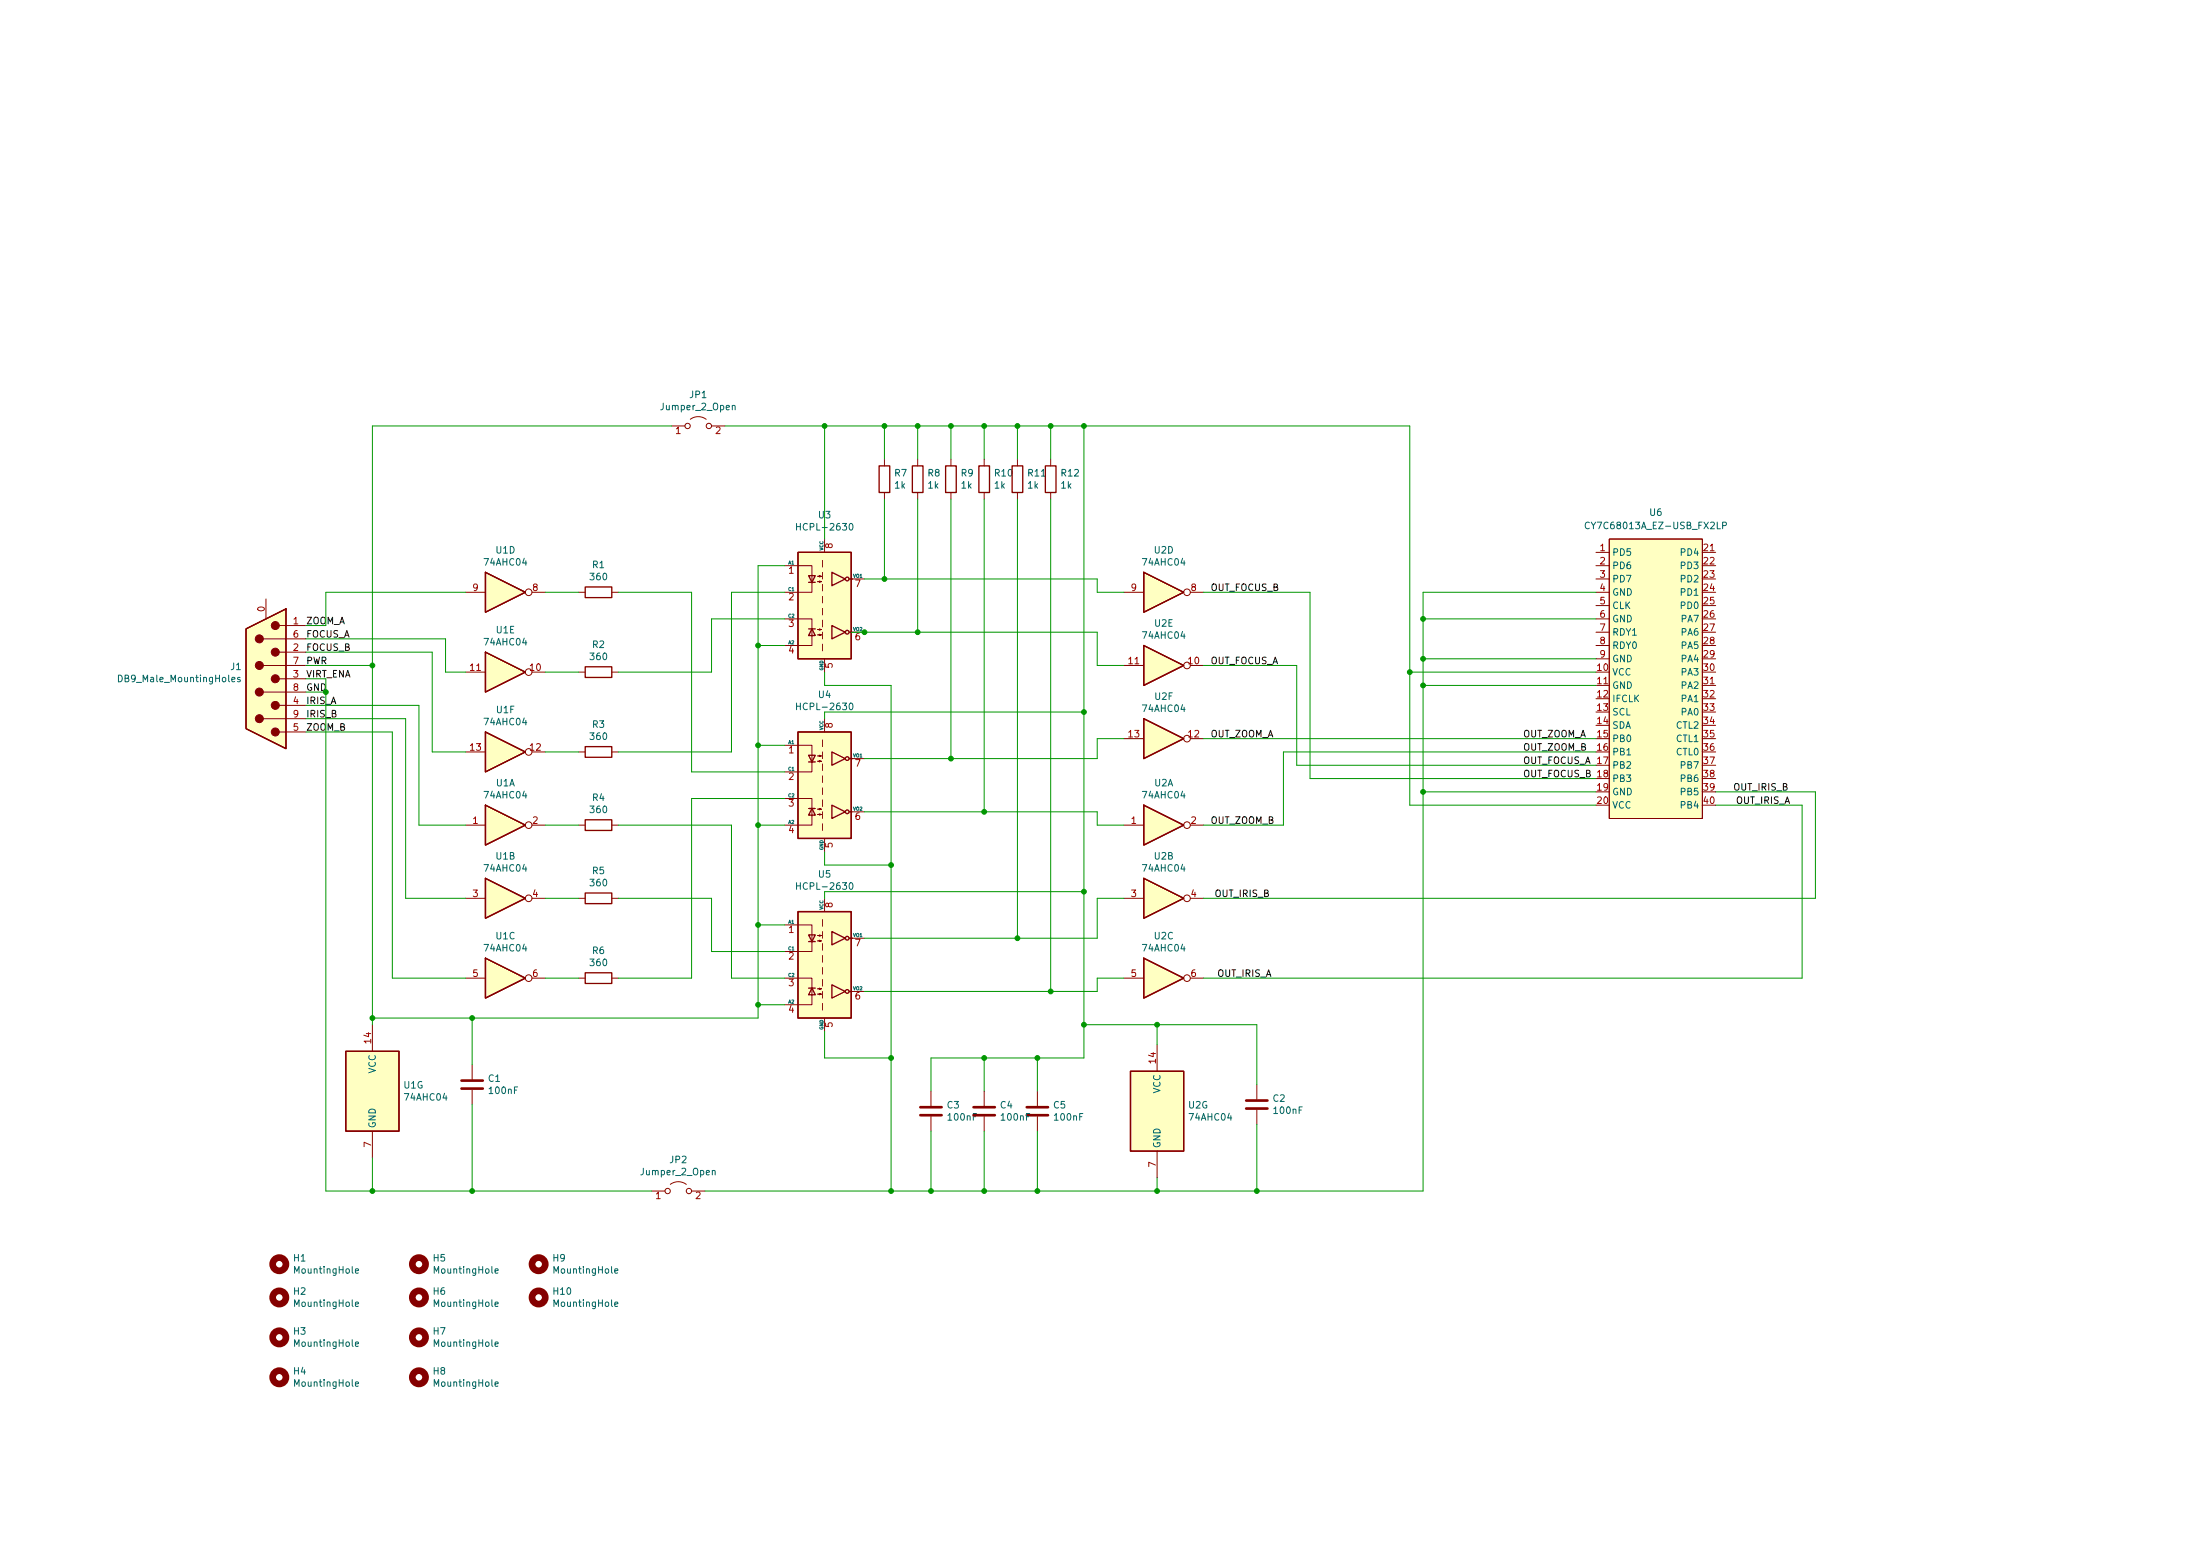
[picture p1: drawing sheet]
<svg xmlns="http://www.w3.org/2000/svg" width="420mm" height="297mm" viewBox="0 0 420 297" stroke-linecap="round" stroke-linejoin="round" font-family="sans-serif">
<g fill="none" stroke="#840000" stroke-width=".25">
<path d="M167.9 88.9h2v5.1h-2zM174.2 88.9h2.1v5.1h-2.1zM180.6 88.9h2v5.1h-2zM186.9 88.9h2.1v5.1h-2.1zM193.3 88.9h2v5.1h-2zM199.6 88.9h2.1v5.1h-2.1zM92.7 109.3l7.6 3.8-7.6 3.8zM111.8 112.1h5v2h-5zM152.4 105.4h10.2v20.4h-10.2zM154.4 109.9h1.3l-.6 1.3zM154.4 111.2h1.3M158.9 119.4l2.5 1.3-2.5 1.3z"/>
<path d="M158.9 109.3l2.5 1.2-2.5 1.3zM162.2 110.5h.6M218.4 109.3l7.7 3.8-7.7 3.8zM47 120.1l7.6-3.9v26.7l-7.6-3.8zM92.7 139.7l7.6 3.8-7.6 3.9zM92.7 124.5l7.6 3.8-7.6 3.8zM111.8 127.3h5v2h-5zM152.4 139.7h10.2v20.4h-10.2zM154.4 120.1h1.3M155.1 120.1l.6 1.2h-1.3zM162.2 120.7h.5M218.4 137.2l7.7 3.8-7.7 3.8z"/>
<path d="M218.4 123.2l7.7 3.8-7.7 3.8zM92.7 153.7l7.6 3.8-7.6 3.8zM111.8 142.5h5v2.1h-5zM111.8 156.5h5v2h-5zM154.4 144.2h1.3l-.6 1.3zM154.4 154.3h1.3M154.4 145.5h1.3M155.1 154.3l.6 1.3h-1.3zM158.9 153.7l2.5 1.3-2.5 1.2zM158.9 143.5l2.5 1.3-2.5 1.3zM162.2 155h.5M162.2 144.8h.6"/>
<path d="M218.4 153.7l7.7 3.8-7.7 3.8zM92.7 167.7l7.6 3.8-7.6 3.8zM111.8 170.5h5v2h-5zM152.4 174h10.2v20.3h-10.2zM154.4 178.5h1.3l-.6 1.2zM154.4 179.7h1.3M158.9 177.8l2.5 1.3-2.5 1.3zM162.2 179.1h.6M218.4 167.7l7.7 3.8-7.7 3.8zM92.7 182.9l7.6 3.8-7.6 3.8zM111.8 185.7h5v2h-5zM154.4 188.6h1.3"/>
<path d="M155.1 188.6l.6 1.3h-1.3zM158.9 188l2.5 1.3-2.5 1.2zM162.2 189.3h.5M218.4 182.9l7.7 3.8-7.7 3.8zM66 200.7h10.2v15.2h-10.2zM215.9 204.5h10.2v15.2h-10.2z"/>
<circle cx="161.8" cy="110.5" r=".36"/>
<circle cx="161.8" cy="120.7" r=".36"/>
<circle cx="161.8" cy="155" r=".36"/>
<circle cx="161.8" cy="144.8" r=".36"/>
<circle cx="161.8" cy="179.1" r=".36"/>
<circle cx="161.8" cy="189.3" r=".36"/>
</g>
<g fill="none" stroke="#840000" stroke-width=".19">
<path d="M128.3 81.3h2.5M131.8 80a2.54 2.54 0 0 1 3.1 0M135.9 81.3h2.5M168.9 87.7v1.2M168.9 94v1.3M175.3 87.7v1.2M175.3 94v1.3M181.6 87.7v1.2M181.6 94v1.3M188 87.7v1.2M188 94v1.3M194.3 87.7v1.2"/>
<path d="M194.3 94v1.3M200.7 87.7v1.2M200.7 94v1.3M50.8 114.3v3.8M53.3 119.4h5.1M88.9 113.1h3.8M101.6 113.1h2.5M110.5 113.1h1.3M116.8 113.1h1.3M149.9 113.1h2.5M149.9 108h2.5M149.9 118.1h2.5"/>
<path d="M152.5 108h2.6v3.3M152.5 118.1h2.6v3.3M155.1 111.2v1.9h-2.6M156.1 111h.7l-.3 .2v-.3l.3 .1M156.1 110h.7l-.3 .1v-.2l.3 .1M157.1 107v1.2M157.1 109.3v1.2M157.1 111.5v1.3M157.1 113.8v1.3M157.1 116.1v1.3M157.1 118.4v1.3M157.5 102.9v2.5"/>
<path d="M162.6 110.5h2.5M214.6 113.1h3.8M227.3 113.1h2.6M304.8 113.1h2.5M304.8 108h2.5M304.8 118.1h2.5M304.8 110.5h2.5M304.8 105.4h2.5M304.8 115.6h2.5M307.3 102.9h17.8v53.3h-17.8zM325.1 105.4h2.6M50.3 122h8.1"/>
<path d="M50.3 127h8.1M50.3 132.1h8.1M50.3 137.2h8.1M53.3 124.5h5.1M53.3 129.6h5.1M53.3 134.7h5.1M53.3 139.7h5.1M88.9 128.3h3.8M101.6 128.3h2.5M110.5 128.3h1.3M116.8 128.3h1.3M149.9 123.2h2.5"/>
<path d="M155.1 121.3v1.9h-2.6M156.1 121.2h.7l-.3 .1v-.2l.3 .1M156.1 120.2h.7l-.3 .1v-.2l.3 .1M157.1 120.7v1.3M157.1 123v1.2M157.5 125.8v2.5M157.5 137.2v2.5M162.6 120.7h2.5M214.6 127h3.8M227.3 127h2.6M304.8 123.2h2.5M304.8 120.7h2.5"/>
<path d="M304.8 130.8h2.5M304.8 125.8h2.5M325.1 130.8h2.6M88.9 157.5h3.8M88.9 143.5h3.8M101.6 157.5h2.5M101.6 143.5h2.5M110.5 157.5h1.3M110.5 143.5h1.3M116.8 157.5h1.3M116.8 143.5h1.3M149.9 157.5h2.5"/>
<path d="M149.9 142.3h2.5M149.9 147.4h2.5M149.9 152.4h2.5M152.5 142.3h2.6v3.3M152.5 152.4h2.6v3.3M155.1 155.6v1.9h-2.6M155.1 145.5v1.9h-2.6M156.1 155.5h.7l-.3 .1v-.2l.3 .1M156.1 154.5h.7l-.3 .1v-.3l.3 .2M156.1 145.3h.7l-.3 .2v-.3l.3 .1M156.1 144.3h.7l-.3 .1v-.2l.3 .1M157.1 141.3v1.2"/>
<path d="M157.1 143.5v1.3M157.1 145.8v1.3M157.1 148.1v1.3M157.1 150.4v1.3M157.1 152.7v1.3M157.1 155v1.2M157.1 157.3v1.2M162.6 155h2.5M162.6 144.8h2.5M214.6 157.5h3.8M214.6 141h3.8M227.3 157.5h2.6"/>
<path d="M227.3 141h2.6M88.9 171.5h3.8M101.6 171.5h2.5M110.5 171.5h1.3M116.8 171.5h1.3M149.9 176.6h2.5M152.5 176.6h2.6v3.3M155.1 179.7v1.9h-2.6M156.1 179.6h.7l-.3 .1v-.2l.3 .1M156.1 178.6h.7l-.3 .1v-.2l.3 .1M157.1 175.6v1.2M157.1 177.8v1.3"/>
<path d="M157.5 160.1v2.5M157.5 171.5v2.5M162.6 179.1h2.5M214.6 171.5h3.8M227.3 171.5h2.6M71.1 195.6v5.1M88.9 186.7h3.8M101.6 186.7h2.5M110.5 186.7h1.3M116.8 186.7h1.3M149.9 186.7h2.5M149.9 181.6h2.5"/>
<path d="M149.9 191.8h2.5M152.5 186.7h2.6v3.3M155.1 189.9v1.9h-2.6M156.1 189.8h.7l-.3 .1v-.3l.3 .2M156.1 188.8h.7l-.3 .1v-.3l.3 .2M157.1 180.1v1.3M157.1 182.4v1.3M157.1 184.7v1.3M157.1 187v1.3M157.1 189.3v1.2M157.1 191.6v1.2M157.5 194.3v2.6"/>
<path d="M162.6 189.3h2.5M214.6 186.7h3.8M221 199.4v5.1M227.3 186.7h2.6M71.1 215.9v5.1M90.2 203.2v2.8M90.2 208.1v2.8M177.8 208.3v2.8M177.8 213.1v2.8M188 208.3v2.8M188 213.1v2.8M198.1 208.3v2.8"/>
<path d="M198.1 213.1v2.8M221 219.7v5.1M240 207v2.8M240 211.9v2.8M124.5 227.4h2.5M128 226.1a2.54 2.54 0 0 1 3.1 0M132.1 227.4h2.5"/>
<circle cx="131.3" cy="81.3" r=".51"/>
<circle cx="135.4" cy="81.3" r=".51"/>
<circle cx="101" cy="113.1" r=".63"/>
<circle cx="226.7" cy="113.1" r=".63"/>
<circle cx="101" cy="128.3" r=".63"/>
<circle cx="226.7" cy="127" r=".63"/>
<circle cx="101" cy="157.5" r=".63"/>
<circle cx="101" cy="143.5" r=".63"/>
<circle cx="226.7" cy="157.5" r=".63"/>
<circle cx="226.7" cy="141" r=".63"/>
<circle cx="101" cy="171.5" r=".63"/>
<circle cx="226.7" cy="171.5" r=".63"/>
<circle cx="101" cy="186.7" r=".63"/>
<circle cx="226.7" cy="186.7" r=".63"/>
<circle cx="127.5" cy="227.4" r=".51"/>
<circle cx="131.6" cy="227.4" r=".51"/>
</g>
<g fill="#ffffc2" stroke="#ffffc2" stroke-width=".19">
<path d="M92.7 109.3l7.6 3.8-7.6 3.8z"/>
<path d="M218.4 182.9l7.7 3.8-7.7 3.8z"/>
<path d="M218.4 153.7l7.7 3.8-7.7 3.8z"/>
<path d="M92.7 182.9l7.6 3.8-7.6 3.8z"/>
<path d="M152.4 139.7h10.2v20.4h-10.2z"/>
<path d="M92.7 139.7l7.6 3.8-7.6 3.9z"/>
<path d="M92.7 124.5l7.6 3.8-7.6 3.8z"/>
<path d="M215.9 204.5h10.2v15.2h-10.2z"/>
<path d="M47 120.1l7.6-3.9v26.7l-7.6-3.8z"/>
<path d="M152.4 105.4h10.2v20.4h-10.2z"/>
<path d="M218.4 167.7l7.7 3.8-7.7 3.8z"/>
<path d="M218.4 137.2l7.7 3.8-7.7 3.8z"/>
<path d="M307.3 102.9h17.8v53.3h-17.8z"/>
<path d="M218.4 123.2l7.7 3.8-7.7 3.8z"/>
<path d="M218.4 109.3l7.7 3.8-7.7 3.8z"/>
<path d="M66 200.7h10.2v15.2h-10.2z"/>
<path d="M152.4 174h10.2v20.3h-10.2z"/>
<path d="M92.7 153.7l7.6 3.8-7.6 3.8z"/>
<path d="M92.7 167.7l7.6 3.8-7.6 3.8z"/>
</g>
<path d="M88.1 207.8h4.1M88.1 206.3h4.1M175.8 212.9h4M175.8 211.4h4M185.9 212.9h4.1M185.9 211.4h4.1M196.1 212.9h4.1M196.1 211.4h4.1M238 211.6h4.1M238 210.1h4.1" fill="none" stroke="#840000" stroke-width=".51"/>
<g fill="none" stroke="#006464" stroke-width=".19">
<path d="M139.9 77.5l.1-.1h.3l.1 .8M152.1 99.9v1.3M303.5 99.8a.6 .6 0 0 0-.8 .4 .6 .6 0 0 0 .6 .7l.2-.1M152.1 100.5h.8M162.3 100l.2-.1a.68 .68 0 0 1 .4 .7 .68 .68 0 0 1-.4 .6l-.3-.5zM329 100.3h.6l.1-.2v-.3l-.7-.1v1.2M22.6 128.9a.64 .64 0 0 1 .8 .6 .64 .64 0 0 1-.8 .7zM44.3 129.7l.6-.1-.1-.2-.3-.1-.2 .2v.6h.5M45.8 129.4l-.3-.1-.1 .2v.2l.4 .1v.3h-.4M152.1 134.2v1.3M152.1 134.8h.8M162.3 134.3l.2-.1a.68 .68 0 0 1 .4 .7 .68 .68 0 0 1-.4 .6l-.3-.5z"/>
<path d="M152.1 168.5v1.3M152.1 169.1h.8M162.3 168.6l.2-.1a.68 .68 0 0 1 .4 .6 .68 .68 0 0 1-.4 .7l-.3-.5zM136 223.6l.2-.2 .3 .1 .1 .8M67.9 249l.6-.1-.1-.3h-.3l-.2 .1v.6h.5M67.9 256.6l.6-.1-.1-.3h-.3l-.2 .2v.6h.5M67.9 242.6l.6-.1-.1-.2-.3-.1-.2 .2v.6h.5M94.5 242.6l.6-.1v-.2l-.4-.1-.2 .2 .1 .6h.5M94.5 249l.6-.1v-.3h-.4l-.2 .1 .1 .6h.5M94.5 256.6l.6-.1v-.3h-.4l-.2 .2 .1 .6h.5M117.4 242.6l.6-.1-.1-.2-.3-.1-.2 .2 .1 .6h.4M117.4 249l.6-.1-.1-.3h-.3l-.2 .1 .1 .6h.4"/>
<path d="M67.9 264.2l.6-.1-.1-.2-.3-.1-.2 .2v.6h.5M94.5 264.2l.6-.1v-.2l-.4-.1-.2 .2 .1 .6h.5"/>
</g>
<g fill="#840000" stroke="#840000" stroke-width=".19">
<circle cx="52.6" cy="119.4" r=".76"/>
<circle cx="52.6" cy="124.5" r=".76"/>
<circle cx="52.6" cy="129.6" r=".76"/>
<circle cx="52.6" cy="134.7" r=".76"/>
<circle cx="52.6" cy="139.7" r=".76"/>
<circle cx="49.5" cy="122" r=".76"/>
<circle cx="49.5" cy="127" r=".76"/>
<circle cx="49.5" cy="132.1" r=".76"/>
<circle cx="49.5" cy="137.2" r=".76"/>
</g>
<g fill="none" stroke="#840000" stroke-width="1.3">
<circle cx="53.3" cy="247.7" r="1.27"/>
<circle cx="53.3" cy="255.3" r="1.27"/>
<circle cx="53.3" cy="241.3" r="1.27"/>
<circle cx="80" cy="247.7" r="1.27"/>
<circle cx="80" cy="255.3" r="1.27"/>
<circle cx="80" cy="241.3" r="1.27"/>
<circle cx="102.9" cy="247.7" r="1.27"/>
<circle cx="102.9" cy="241.3" r="1.27"/>
<circle cx="53.3" cy="262.9" r="1.27"/>
<circle cx="80" cy="262.9" r="1.27"/>
</g>
<g fill="none" stroke="#009600" stroke-width=".19">
<path d="M128.3 81.3h-57.2v114.3M138.4 81.3h130.8v72.4h35.6M157.5 81.3v21.6M168.9 81.3v6.4M168.9 95.3v15.2M175.3 81.3v6.4M175.3 95.3v25.4M181.6 81.3v6.4M181.6 95.3v49.5M188 81.3v6.4M188 95.3v59.7M194.3 81.3v6.4"/>
<path d="M194.3 95.3v83.8M200.7 81.3v6.4M200.7 95.3v94M207 81.3v120.7h-29.2v6.3M88.9 113.1h-26.7v6.3h-3.8M104.1 113.1h6.4M118.1 113.1h14v34.3h17.8M149.9 113.1h-10.2v30.4h-21.6M149.9 118.1h-14v10.2h-17.8M149.9 108h-5.1v86.3h-73.7M165.1 110.5h44.4v2.6h5.1M229.9 113.1h20.3v35.5h54.6"/>
<path d="M271.8 118.1h33M304.8 113.1h-33v114.3h-137.2M58.4 134.7h21.6v22.8h8.9M58.4 124.5h24.1v19h6.4M58.4 137.2h19.1v34.3h11.4M58.4 127h12.7M58.4 122h26.7v6.3h3.8M58.4 129.6h3.8v97.8h62.3M58.4 139.7h16.5v47h14M58.4 132.1h3.8M104.1 128.3h6.4M144.8 123.2h5.1"/>
<path d="M157.5 128.3v2.5h12.7v96.6M162.6 120.7h46.9v6.3h5.1M207 135.9h-49.5v1.3M229.9 127h17.7v19.1h57.2M269.2 128.3h35.6M271.8 130.8h33M271.8 125.8h33M104.1 157.5h6.4M104.1 143.5h6.4M118.1 157.5h21.6v29.2h10.2M144.8 157.5h5.1M144.8 142.3h5.1"/>
<path d="M149.9 152.4h-17.8v34.3h-14M165.1 155h44.4v2.5h5.1M214.6 141h-5.1v3.8h-44.4M229.9 141h74.9M271.8 151.2h33M304.8 143.5h-59.7v14h-15.2M327.7 151.2h19v20.3h-116.8M327.7 153.7h16.5v33h-114.3M104.1 171.5h6.4M118.1 171.5h17.8v10.1h14M144.8 176.6h5.1M157.5 162.6v2.5h12.7"/>
<path d="M207 170.2h-49.5v1.3M214.6 171.5h-5.1v7.6h-44.4M90.2 194.3v8.9M104.1 186.7h6.4M144.8 191.8h5.1M157.5 196.9v5.1h12.7M207 195.6h33v11.4M214.6 186.7h-5.1v2.6h-44.4M221 195.6v3.8M90.2 210.9v16.5M177.8 215.9v11.5M188 202v6.3"/>
<path d="M188 215.9v11.5M198.1 202v6.3M198.1 215.9v11.5M240 214.7v12.7M71.1 221v6.4M221 224.8v2.6"/>
</g>
<g fill="#009600" stroke="#009600" stroke-width=".19">
<circle cx="188" cy="81.3" r=".46"/>
<circle cx="157.5" cy="81.3" r=".46"/>
<circle cx="168.9" cy="81.3" r=".46"/>
<circle cx="200.7" cy="81.3" r=".46"/>
<circle cx="194.3" cy="81.3" r=".46"/>
<circle cx="207" cy="81.3" r=".46"/>
<circle cx="175.3" cy="81.3" r=".46"/>
<circle cx="181.6" cy="81.3" r=".46"/>
<circle cx="181.6" cy="144.8" r=".46"/>
<circle cx="207" cy="135.9" r=".46"/>
<circle cx="144.8" cy="176.6" r=".46"/>
<circle cx="144.8" cy="157.5" r=".46"/>
<circle cx="170.2" cy="165.1" r=".46"/>
<circle cx="165.1" cy="120.7" r=".46"/>
<circle cx="144.8" cy="142.3" r=".46"/>
<circle cx="144.8" cy="123.2" r=".46"/>
<circle cx="71.1" cy="127" r=".46"/>
<circle cx="271.8" cy="125.8" r=".46"/>
<circle cx="269.2" cy="128.3" r=".46"/>
<circle cx="198.1" cy="227.4" r=".46"/>
<circle cx="198.1" cy="202" r=".46"/>
<circle cx="240" cy="227.4" r=".46"/>
<circle cx="221" cy="227.4" r=".46"/>
<circle cx="221" cy="195.6" r=".46"/>
<circle cx="271.8" cy="151.2" r=".46"/>
<circle cx="271.8" cy="130.8" r=".46"/>
<circle cx="271.8" cy="118.1" r=".46"/>
<circle cx="170.2" cy="227.4" r=".46"/>
<circle cx="177.8" cy="227.4" r=".46"/>
<circle cx="170.2" cy="202" r=".46"/>
<circle cx="188" cy="202" r=".46"/>
<circle cx="194.3" cy="179.1" r=".46"/>
<circle cx="207" cy="170.2" r=".46"/>
<circle cx="188" cy="155" r=".46"/>
<circle cx="207" cy="195.6" r=".46"/>
<circle cx="200.7" cy="189.3" r=".46"/>
<circle cx="188" cy="227.4" r=".46"/>
<circle cx="144.8" cy="191.8" r=".46"/>
<circle cx="168.9" cy="110.5" r=".46"/>
<circle cx="175.3" cy="120.7" r=".46"/>
<circle cx="71.1" cy="227.4" r=".46"/>
<circle cx="62.2" cy="132.1" r=".46"/>
<circle cx="90.2" cy="194.3" r=".46"/>
<circle cx="90.2" cy="227.4" r=".46"/>
<circle cx="71.1" cy="194.3" r=".46"/>
</g>
<g font-size="1.8" fill="#006464">
<text x="131.8" y="76">JP1</text>
<text x="126.4" y="78.3">Jumper_2_Open</text>
<text x="170.9" y="90.9">R7</text>
<text x="170.9" y="93.3">1k</text>
<text x="177.2" y="90.9">R8</text>
<text x="177.3" y="93.3">1k</text>
<text x="183.6" y="90.9">R9</text>
<text x="183.6" y="93.3">1k</text>
<text x="190" y="93.3">1k</text>
<text x="190" y="90.9">R10</text>
<text x="196.3" y="93.3">1k</text>
<text x="196.4" y="90.9">R11</text>
<text x="202.7" y="93.3">1k</text>
<text x="202.7" y="90.9">R12</text>
<text x="152.8" y="101.3">HCPL-2630</text>
<text x="156.3" y="98.9">U3</text>
<text x="303.7" y="101">CY7C68013A_EZ-USB_FX2LP</text>
<text x="315.1" y="98.5">U6</text>
<text x="92.6" y="108">74AHC04</text>
<text x="94.8" y="105.6">U1D</text>
<text x="218.4" y="108">74AHC04</text>
<text x="220.5" y="105.6">U2D</text>
<text x="307.8" y="106.1">PD5</text>
<text x="321.2" y="106.1">PD4</text>
<text x="112.8" y="110.8">360</text>
<text x="113.2" y="108.4">R1</text>
<text x="307.8" y="108.6">PD6</text>
<text x="307.8" y="111.2">PD7</text>
<text x="307.8" y="113.7">GND</text>
<text x="321.2" y="108.6">PD3</text>
<text x="321.2" y="111.2">PD2</text>
<text x="321.2" y="113.7">PD1</text>
<text x="220.5" y="119.6">U2E</text>
<text x="307.8" y="116.2">CLK</text>
<text x="307.8" y="118.8">GND</text>
<text x="321.2" y="116.2">PD0</text>
<text x="321.2" y="118.8">PA7</text>
<text x="92.6" y="123.2">74AHC04</text>
<text x="94.8" y="120.9">U1E</text>
<text x="112.8" y="126">360</text>
<text x="113.2" y="123.7">R2</text>
<text x="218.4" y="121.9">74AHC04</text>
<text x="307.8" y="121.3">RDY1</text>
<text x="307.8" y="123.9">RDY0</text>
<text x="321.2" y="121.3">PA6</text>
<text x="321.2" y="123.9">PA5</text>
<text x="23.1" y="130.2">DB9_Male_MountingHoles</text>
<text x="44.1" y="127.9">J1</text>
<text x="307.8" y="128.9">VCC</text>
<text x="307.8" y="131.5">GND</text>
<text x="307.8" y="126.4">GND</text>
<text x="321.2" y="126.4">PA4</text>
<text x="321.2" y="128.9">PA3</text>
<text x="321.2" y="131.5">PA2</text>
<text x="94.8" y="136.1">U1F</text>
<text x="152.8" y="135.5">HCPL-2630</text>
<text x="156.3" y="133.2">U4</text>
<text x="218.4" y="135.9">74AHC04</text>
<text x="220.6" y="133.6">U2F</text>
<text x="307.8" y="134">IFCLK</text>
<text x="307.8" y="136.6">SCL</text>
<text x="321.2" y="134">PA1</text>
<text x="321.2" y="136.6">PA0</text>
<text x="92.6" y="138.4">74AHC04</text>
<text x="112.8" y="141.2">360</text>
<text x="113.2" y="138.9">R3</text>
<text x="307.8" y="139.1">SDA</text>
<text x="307.8" y="141.6">PB0</text>
<text x="320.2" y="139.1">CTL2</text>
<text x="320.2" y="141.6">CTL1</text>
<text x="307.8" y="144.2">PB1</text>
<text x="307.8" y="146.7">PB2</text>
<text x="307.8" y="149.3">PB3</text>
<text x="320.2" y="144.2">CTL0</text>
<text x="321.2" y="146.7">PB7</text>
<text x="321.2" y="149.3">PB6</text>
<text x="92.6" y="152.4">74AHC04</text>
<text x="94.8" y="150.1">U1A</text>
<text x="112.8" y="155.2">360</text>
<text x="113.2" y="152.9">R4</text>
<text x="218.4" y="152.4">74AHC04</text>
<text x="220.5" y="150.1">U2A</text>
<text x="307.8" y="151.8">GND</text>
<text x="307.8" y="154.3">VCC</text>
<text x="321.2" y="151.8">PB5</text>
<text x="321.2" y="154.3">PB4</text>
<text x="92.6" y="166.4">74AHC04</text>
<text x="94.8" y="164.1">U1B</text>
<text x="113.2" y="166.9">R5</text>
<text x="156.3" y="167.5">U5</text>
<text x="218.4" y="166.4">74AHC04</text>
<text x="220.5" y="164.1">U2B</text>
<text x="112.8" y="169.2">360</text>
<text x="152.8" y="169.8">HCPL-2630</text>
<text x="94.8" y="179.3">U1C</text>
<text x="220.5" y="179.3">U2C</text>
<text x="92.6" y="181.6">74AHC04</text>
<text x="112.8" y="184.4">360</text>
<text x="113.2" y="182.1">R6</text>
<text x="218.4" y="181.6">74AHC04</text>
<text x="71.8" y="204.9" transform="rotate(-90 71.8 204.9)">VCC</text>
<text x="77.1" y="207.8">U1G</text>
<text x="93.3" y="206.5">C1</text>
<text x="93.5" y="208.8">100nF</text>
<text x="221.6" y="208.7" transform="rotate(-90 221.6 208.7)">VCC</text>
<text x="71.8" y="215.4" transform="rotate(-90 71.8 215.4)">GND</text>
<text x="77.4" y="210.1">74AHC04</text>
<text x="180.9" y="211.6">C3</text>
<text x="181.2" y="213.9">100nF</text>
<text x="191.1" y="211.6">C4</text>
<text x="191.3" y="213.9">100nF</text>
<text x="201.2" y="211.6">C5</text>
<text x="201.5" y="213.9">100nF</text>
<text x="227" y="211.6">U2G</text>
<text x="227.3" y="213.9">74AHC04</text>
<text x="243.1" y="210.3">C2</text>
<text x="243.4" y="212.6">100nF</text>
<text x="221.6" y="219.2" transform="rotate(-90 221.6 219.2)">GND</text>
<text x="122.6" y="224.3">Jumper_2_Open</text>
<text x="128" y="222">JP2</text>
<text x="56.1" y="240.8">H1</text>
<text x="56.4" y="243.1">MountingHole</text>
<text x="82.8" y="240.8">H5</text>
<text x="83.1" y="243.1">MountingHole</text>
<text x="105.6" y="240.8">H9</text>
<text x="106" y="243.1">MountingHole</text>
<text x="56.1" y="247.2">H2</text>
<text x="56.4" y="249.5">MountingHole</text>
<text x="82.8" y="247.2">H6</text>
<text x="83.1" y="249.5">MountingHole</text>
<text x="105.7" y="247.2">H10</text>
<text x="106" y="249.5">MountingHole</text>
<text x="56.1" y="254.8">H3</text>
<text x="56.4" y="257.1">MountingHole</text>
<text x="82.8" y="254.8">H7</text>
<text x="83.1" y="257.1">MountingHole</text>
<text x="56.1" y="262.4">H4</text>
<text x="82.8" y="262.4">H8</text>
<text x="56.4" y="264.7">MountingHole</text>
<text x="83.1" y="264.7">MountingHole</text>
</g>
<g font-size="1.8" fill="#a90000">
<text x="129" y="82.8">1</text>
<text x="136.7" y="82.8">2</text>
<text x="159" y="104.7" transform="rotate(-90 159 104.7)">8</text>
<text x="305.6" y="105.2">1</text>
<text x="305.6" y="107.7">2</text>
<text x="325.4" y="105.2">21</text>
<text x="325.4" y="107.7">22</text>
<text x="90.3" y="112.8">9</text>
<text x="101.7" y="112.8">8</text>
<text x="150.6" y="109.5">1</text>
<text x="163.3" y="112.1">7</text>
<text x="216" y="112.8">9</text>
<text x="227.5" y="112.8">8</text>
<text x="305.6" y="110.3">3</text>
<text x="305.6" y="112.8">4</text>
<text x="325.4" y="110.3">23</text>
<text x="325.4" y="112.8">24</text>
<text x="50.5" y="116.7" transform="rotate(-90 50.5 116.7)">0</text>
<text x="56" y="119.2">1</text>
<text x="150.6" y="114.6">2</text>
<text x="150.6" y="119.7">3</text>
<text x="305.6" y="115.4">5</text>
<text x="305.6" y="117.9">6</text>
<text x="325.4" y="115.4">25</text>
<text x="325.4" y="117.9">26</text>
<text x="56" y="124.2">2</text>
<text x="56" y="121.7">6</text>
<text x="150.6" y="124.8">4</text>
<text x="163.3" y="122.2">6</text>
<text x="305.6" y="120.4">7</text>
<text x="305.6" y="123">8</text>
<text x="305.6" y="125.5">9</text>
<text x="325.4" y="120.4">27</text>
<text x="325.4" y="123">28</text>
<text x="325.4" y="125.5">29</text>
<text x="56" y="129.3">3</text>
<text x="56" y="126.8">7</text>
<text x="56" y="131.9">8</text>
<text x="89.8" y="128.1">11</text>
<text x="101.3" y="128.1">10</text>
<text x="159" y="127.5" transform="rotate(-90 159 127.5)">5</text>
<text x="215.6" y="126.8">11</text>
<text x="227" y="126.8">10</text>
<text x="305.1" y="128.1">10</text>
<text x="305.1" y="130.6">11</text>
<text x="325.4" y="128.1">30</text>
<text x="325.4" y="130.6">31</text>
<text x="56" y="134.4">4</text>
<text x="56" y="136.9">9</text>
<text x="305.1" y="133.1">12</text>
<text x="305.1" y="135.7">13</text>
<text x="325.4" y="133.1">32</text>
<text x="325.4" y="135.7">33</text>
<text x="56" y="139.5">5</text>
<text x="89.8" y="143.3">13</text>
<text x="101.3" y="143.3">12</text>
<text x="150.6" y="143.8">1</text>
<text x="159" y="139" transform="rotate(-90 159 139)">8</text>
<text x="215.6" y="140.8">13</text>
<text x="227" y="140.8">12</text>
<text x="305.1" y="138.2">14</text>
<text x="305.1" y="140.8">15</text>
<text x="305.1" y="143.3">16</text>
<text x="325.4" y="138.2">34</text>
<text x="325.4" y="140.8">35</text>
<text x="325.4" y="143.3">36</text>
<text x="150.6" y="148.9">2</text>
<text x="163.3" y="146.3">7</text>
<text x="325.4" y="145.8">37</text>
<text x="325.4" y="148.4">38</text>
<text x="150.6" y="154">3</text>
<text x="305.1" y="150.9">19</text>
<text x="305.1" y="153.5">20</text>
<text x="325.4" y="150.9">39</text>
<text x="325.4" y="153.5">40</text>
<text x="90.3" y="157.3">1</text>
<text x="101.7" y="157.3">2</text>
<text x="150.6" y="159">4</text>
<text x="159" y="161.8" transform="rotate(-90 159 161.8)">5</text>
<text x="163.3" y="156.5">6</text>
<text x="216" y="157.3">1</text>
<text x="227.5" y="157.3">2</text>
<text x="90.3" y="171.2">3</text>
<text x="101.7" y="171.2">4</text>
<text x="159" y="173.2" transform="rotate(-90 159 173.2)">8</text>
<text x="216" y="171.2">3</text>
<text x="227.5" y="171.2">4</text>
<text x="150.6" y="178.1">1</text>
<text x="150.6" y="183.2">2</text>
<text x="163.3" y="180.6">7</text>
<text x="90.3" y="186.5">5</text>
<text x="101.7" y="186.5">6</text>
<text x="150.6" y="188.3">3</text>
<text x="163.3" y="190.8">6</text>
<text x="216" y="186.5">5</text>
<text x="227.5" y="186.5">6</text>
<text x="150.6" y="193.3">4</text>
<text x="159" y="196.1" transform="rotate(-90 159 196.1)">5</text>
<text x="70.9" y="199.1" transform="rotate(-90 70.9 199.1)">14</text>
<text x="220.7" y="203" transform="rotate(-90 220.7 203)">14</text>
<text x="70.9" y="219" transform="rotate(-90 70.9 219)">7</text>
<text x="220.7" y="222.8" transform="rotate(-90 220.7 222.8)">7</text>
<text x="125.2" y="228.9">1</text>
<text x="132.9" y="228.9">2</text>
</g>
<g font-size="1.8" fill="#0f0f0f">
<text x="231.1" y="112.8">OUT_FOCUS_B</text>
<text x="58.4" y="119.2">ZOOM_A</text>
<text x="58.4" y="121.7">FOCUS_A</text>
<text x="58.4" y="124.2">FOCUS_B</text>
<text x="58.4" y="131.9">GND</text>
<text x="58.4" y="129.3">VIRT_ENA</text>
<text x="58.4" y="126.8">PWR</text>
<text x="231.1" y="126.8">OUT_FOCUS_A</text>
<text x="58.4" y="134.4">IRIS_A</text>
<text x="58.4" y="136.9">IRIS_B</text>
<text x="58.4" y="139.5">ZOOM_B</text>
<text x="231.1" y="140.7">OUT_ZOOM_A</text>
<text x="290.8" y="143.3">OUT_ZOOM_B</text>
<text x="290.8" y="140.7">OUT_ZOOM_A</text>
<text x="290.8" y="145.8">OUT_FOCUS_A 17</text>
<text x="290.8" y="148.4">OUT_FOCUS_B 18</text>
<text x="331.2" y="150.9">OUT_IRIS_B</text>
<text x="331.5" y="153.4">OUT_IRIS_A</text>
<text x="231.1" y="157.3">OUT_ZOOM_B</text>
<text x="232.2" y="171.2">OUT_IRIS_B</text>
<text x="232.4" y="186.5">OUT_IRIS_A</text>
</g>
<g font-size=".9" fill="#006464">
<text x="150.6" y="107.7">A1</text>
<text x="157.2" y="105.1" transform="rotate(-90 157.2 105.1)">VCC</text>
<text x="150.6" y="112.8">C1</text>
<text x="162.9" y="110.3">VO1</text>
<text x="150.6" y="117.9">C2</text>
<text x="150.6" y="123">A2</text>
<text x="162.9" y="120.4">VO2</text>
<text x="157.2" y="128" transform="rotate(-90 157.2 128)">GND</text>
<text x="150.6" y="142">A1</text>
<text x="157.2" y="139.4" transform="rotate(-90 157.2 139.4)">VCC</text>
<text x="150.6" y="147.1">C1</text>
<text x="162.9" y="144.6">VO1</text>
<text x="150.6" y="152.2">C2</text>
<text x="162.9" y="154.7">VO2</text>
<text x="150.6" y="157.3">A2</text>
<text x="157.2" y="162.3" transform="rotate(-90 157.2 162.3)">GND</text>
<text x="157.2" y="173.7" transform="rotate(-90 157.2 173.7)">VCC</text>
<text x="150.6" y="176.3">A1</text>
<text x="162.9" y="178.9">VO1</text>
<text x="150.6" y="181.4">C1</text>
<text x="150.6" y="186.5">C2</text>
<text x="150.6" y="191.6">A2</text>
<text x="162.9" y="189">VO2</text>
<text x="157.2" y="196.6" transform="rotate(-90 157.2 196.6)">GND</text>
</g>
</svg>
